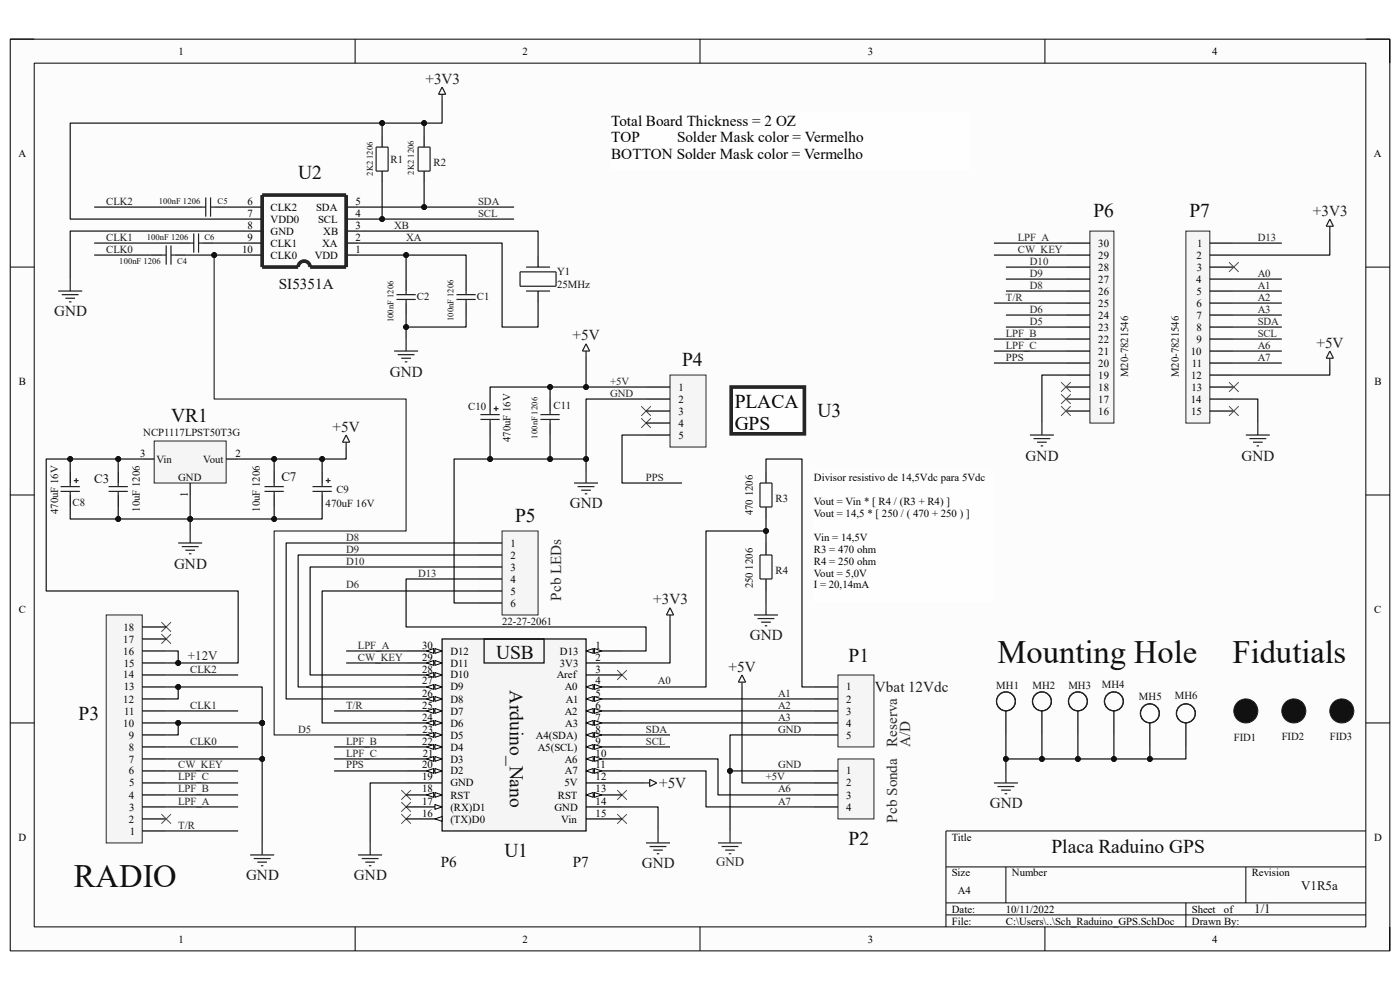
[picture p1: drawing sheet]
<svg xmlns="http://www.w3.org/2000/svg" width="297mm" height="210mm" viewBox="0 0 297 210" stroke-linecap="round" stroke-linejoin="round" font-family="sans-serif">
<path d="M2.2 8.3h292.7v193.4h-292.7z" fill-rule="evenodd" fill="#fcfcfc"/>
<path d="M2.2 8.3h292.7v193.4h-292.7z" fill="none" stroke="#000" stroke-width=".21"/>
<path d="M7.3 13.4h282.5v183.2h-282.5z" fill-rule="evenodd" fill="#fcfcfc"/>
<g fill="none" stroke="#000" stroke-width=".21">
<path d="M2.2 8.3h5.1M7.3 13.4h282.5v183.2h-282.5zM75.3 8.3v5.1M148.5 8.3v5.1M221.7 8.3v5.1M289.8 8.3h5.1v5.1M2.2 56.7h5.1M289.8 56.7h5.1M2.2 105h5.1M289.8 105h5.1M2.2 153.4h5.1M289.8 153.4h5.1"/>
<path d="M289.8 176.3h-89.1v20.3M75.3 196.6v5.1M148.5 196.6v5.1M200.7 183.9h89.1M200.7 191.5h89.1M200.7 194.1h89.1M213.4 183.9v7.6M221.7 196.6v5.1M251.6 191.5v5.1M264.3 183.9v7.6M294.9 196.6v5.1"/>
</g>
<path d="M129.7 23.8h76.1v12.2h-76.1z" fill-rule="evenodd" fill="#fefefe"/>
<path d="M129.7 23.8h76.1v12.2h-76.1z" fill="none" stroke="#fefefe" stroke-width=".21"/>
<path d="M152.3 178.8h5.1M153.1 179.6h3.6M154.9 176.3v2.5M153.8 180.3h2.1M154.6 181.1h.5" fill="none" stroke="#262626" stroke-width=".25"/>
<g fill="none" stroke="#1c1c1c" stroke-width=".25">
<path d="M93.8 18.5l.8 1.5h-1.6zM79.8 31.2h2.5v5.1h-2.5zM88.7 31.2h2.5v5.1h-2.5zM93.8 20v1M14.9 59.2v2.5M34.5 54.1h.8M35.3 52.1v4M36.3 52.1v4M36.3 54.1h.7M40.3 51.6h.8M41.1 49.5v4.1M42.1 49.5v4.1"/>
<path d="M42.1 51.6h.8M42.9 43.9h.8M43.7 41.9v4.1M44.7 41.9v4.1M44.7 43.9h.7M12.4 61.7h5M13.1 62.5h3.6M13.9 63.3h2M14.6 64h.6M83.6 74.5h5.1M84.1 62.5h4.1M84.1 63.5h4.1"/>
<path d="M84.4 75.2h3.5M85.1 76h2.1M85.9 76.8h.5M86.2 61.7v.8M86.2 63.5v.8M86.2 71.9v2.6M96.8 62.5h4.1M96.8 63.5h4.1M98.9 61.7v.8M98.9 63.5v.8M142.1 128.9l.8 1.6h-1.5zM142.1 130.5v1"/>
<path d="M157.4 143.2l.8 1.5h-1.6zM157.4 144.7v1M55.6 178.8v2.6M78.5 178.8v2.6M136.8 166.1h1M137.8 165.3l1.5 .8-1.5 .8zM53.1 181.4h5.1M53.8 182.1h3.6M54.6 182.9h2M55.4 183.7h.5M76 181.4h5.1M76.7 182.1h3.6"/>
<path d="M77.5 182.9h2M78.3 183.7h.5"/>
</g>
<g fill="none" stroke="#4c4c4c" stroke-width=".21">
<path d="M34.2 132l2.1 2M34.2 134.5l2.1 2.1M36.3 132l-2.1 2M36.3 134.5l-2.1 2.1M130.9 142.2l2.1 2M133 142.2l-2.1 2M85.1 170.2l2.1 2M85.1 167.6l2.1 2.1M85.1 172.7l2.1 2M87.2 170.2l-2.1 2M87.2 167.6l-2.1 2.1M87.2 172.7l-2.1 2"/>
<path d="M130.9 167.6l2.1 2.1M130.9 172.7l2.1 2M133 167.6l-2.1 2.1M133 172.7l-2.1 2"/>
</g>
<g fill="none" stroke="#000" stroke-width=".25">
<path d="M81.1 28.7v2.5M81.1 36.3v2.5M90 28.7v2.5M90 36.3v2.5M31.9 54.1h2.6M37 54.1h2.6M37.8 51.6h2.5M40.3 43.9h2.6M42.9 51.6h2.5M45.4 43.9h2.6M53.1 43.9h2.5M53.1 51.6h2.5"/>
<path d="M53.1 54.1h2.5M53.1 49h2.5M53.1 46.5h2.5M73.4 43.9h2.6M73.4 51.6h2.6M73.4 54.1h2.6M73.4 49h2.6M73.4 46.5h2.6M86.2 59.2v2.5M98.9 59.2v2.5M86.2 64.3v2.5M98.9 64.3v2.5"/>
</g>
<path d="M63.2 56.7h-7.6v-15.3h17.8v15.3h-7.6a1.27 1.27 0 0 0-1.3-1.3 1.27 1.27 0 0 0-1.2 1.3" fill="none" stroke="#1c1c1c" stroke-width=".76" stroke-linecap="butt"/>
<circle cx="264.3" cy="150.8" r="2.55" fill="#151515"/>
<circle cx="264.3" cy="150.8" r="2.55" fill="none" stroke="#1c1c1c" stroke-width=".21"/>
<circle cx="274.5" cy="150.8" r="2.55" fill="#151515"/>
<circle cx="274.5" cy="150.8" r="2.55" fill="none" stroke="#1c1c1c" stroke-width=".21"/>
<circle cx="284.7" cy="150.8" r="2.55" fill="#151515"/>
<circle cx="284.7" cy="150.8" r="2.55" fill="none" stroke="#1c1c1c" stroke-width=".21"/>
<path d="M32.7 93.6h15.3v8.9h-15.3z" fill-rule="evenodd" fill="#f5f5f5"/>
<path d="M32.7 93.6h15.3v8.9h-15.3z" fill="none" stroke="#262626" stroke-width=".21"/>
<path d="M25.1 99.9v2.6M30.2 97.4h2.5M48 97.4h2.5M58.2 99.9v2.6M25.1 105v2.6M40.3 102.5v2.5M58.2 105v2.6" fill="none" stroke="#000" stroke-width=".25"/>
<g fill="none" stroke="#1c1c1c" stroke-width=".25">
<path d="M124.3 72.9l.8 1.6h-1.5zM124.3 74.5v1M73.4 92.3l.8 1.5h-1.5zM73.4 93.8v1M124.3 99.9v2.6M23 103.2h4.1M23 104.2h4.1M25.1 102.5v.7M25.1 104.2v.8M37.8 115.2h5.1M38.6 116h3.5M39.3 116.7h2.1"/>
<path d="M40.1 117.5h.5M40.3 112.6v2.6M56.1 103.2h4.1M56.1 104.2h4.1M58.2 102.5v.7M58.2 104.2v.8M121.8 102.5h5.1M122.5 103.2h3.6M123.3 104h2M124.1 104.8h.5"/>
</g>
<path d="M155.1 82.1h15.6v9.9h-15.6z" fill-rule="evenodd" fill="#fefefe"/>
<path d="M155.1 82.1h15.6v9.9h-15.6z" fill="none" stroke="#1c1c1c" stroke-width=".76" stroke-linecap="butt"/>
<path d="M136 86.2l2.1 2M136 88.7l2.1 2.1M138.1 86.2l-2.1 2M138.1 88.7l-2.1 2.1" fill="none" stroke="#4c4c4c" stroke-width=".21"/>
<path d="M22.5 130.5h7.7v48.3h-7.7z" fill-rule="evenodd" fill="#f5f5f5"/>
<path d="M22.5 130.5h7.7v48.3h-7.7z" fill="none" stroke="#262626" stroke-width=".21"/>
<g fill="none" stroke="#000" stroke-width=".25">
<path d="M30.2 138.1h5.1M30.2 135.6h5.1M30.2 133h5.1M30.2 158.5h5.1M30.2 155.9h5.1M30.2 153.4h5.1M30.2 150.8h5.1M30.2 148.3h5.1M30.2 145.7h5.1M30.2 143.2h5.1M30.2 140.6h5.1M213.4 150.8v5.1"/>
<path d="M221 150.8v5.1M228.7 150.8v5.1M236.3 150.8v5.1M30.2 171.2h5.1M30.2 168.6h5.1M30.2 166.1h5.1M30.2 163.5h5.1M30.2 161h5.1M30.2 176.3h5.1M30.2 173.7h5.1"/>
</g>
<g fill="none" stroke="#1c1c1c" stroke-width=".25">
<path d="M210.9 166.1h5.1M211.6 166.9h3.6M212.4 167.6h2M213.1 168.4h.6M213.4 163.5v2.6"/>
<circle cx="213.4" cy="148.8" r="2"/>
<circle cx="221" cy="148.8" r="2"/>
<circle cx="228.7" cy="148.8" r="2"/>
<circle cx="236.3" cy="148.8" r="2"/>
</g>
<path d="M142.1 79.6h7.7v15.2h-7.7z" fill-rule="evenodd" fill="#f5f5f5"/>
<path d="M142.1 79.6h7.7v15.2h-7.7z" fill="none" stroke="#262626" stroke-width=".21"/>
<path d="M137.1 82.1h5M137.1 84.7h5M137.1 87.2h5M137.1 89.7h5M137.1 92.3h5" fill="none" stroke="#000" stroke-width=".25"/>
<path d="M93.8 135.6h30.5v40.7h-30.5z" fill-rule="evenodd" fill="#f5f5f5"/>
<path d="M93.8 135.6h30.5v40.7h-30.5zM124.3 138.1h7.7" fill="none" stroke="#000" stroke-width=".25"/>
<path d="M124.3 138.1l1.6-.5v1z" fill="#fbfbfb"/>
<path d="M124.3 138.1l1.6-.5v1z" fill="none" stroke="#000" stroke-width=".21"/>
<path d="M126.1 137.6l1.5 .5-1.5 .5z" fill="#fbfbfb"/>
<path d="M126.1 137.6l1.5 .5-1.5 .5z" fill="none" stroke="#000" stroke-width=".21"/>
<path d="M124.3 140.6h7.7M124.3 143.2h7.7M124.3 145.7h7.7" fill="none" stroke="#000" stroke-width=".25"/>
<path d="M124.3 145.7l1.6-.5v1z" fill="#fbfbfb"/>
<path d="M124.3 145.7l1.6-.5v1z" fill="none" stroke="#000" stroke-width=".21"/>
<path d="M126.1 145.2l1.5 .5-1.5 .5z" fill="#fbfbfb"/>
<path d="M126.1 145.2l1.5 .5-1.5 .5z" fill="none" stroke="#000" stroke-width=".21"/>
<path d="M124.3 148.3h7.7" fill="none" stroke="#000" stroke-width=".25"/>
<path d="M124.3 148.3l1.6-.5v1z" fill="#fbfbfb"/>
<path d="M124.3 148.3l1.6-.5v1z" fill="none" stroke="#000" stroke-width=".21"/>
<path d="M126.1 147.8l1.5 .5-1.5 .5z" fill="#fbfbfb"/>
<path d="M126.1 147.8l1.5 .5-1.5 .5z" fill="none" stroke="#000" stroke-width=".21"/>
<path d="M124.3 150.8h7.7" fill="none" stroke="#000" stroke-width=".25"/>
<path d="M124.3 150.8l1.6-.5v1z" fill="#fbfbfb"/>
<path d="M124.3 150.8l1.6-.5v1z" fill="none" stroke="#000" stroke-width=".21"/>
<path d="M126.1 150.3l1.5 .5-1.5 .5z" fill="#fbfbfb"/>
<path d="M126.1 150.3l1.5 .5-1.5 .5z" fill="none" stroke="#000" stroke-width=".21"/>
<path d="M124.3 153.4h7.7" fill="none" stroke="#000" stroke-width=".25"/>
<path d="M124.3 153.4l1.6-.5v1z" fill="#fbfbfb"/>
<path d="M124.3 153.4l1.6-.5v1z" fill="none" stroke="#000" stroke-width=".21"/>
<path d="M126.1 152.9l1.5 .5-1.5 .5z" fill="#fbfbfb"/>
<path d="M126.1 152.9l1.5 .5-1.5 .5z" fill="none" stroke="#000" stroke-width=".21"/>
<path d="M124.3 155.9h7.7" fill="none" stroke="#000" stroke-width=".25"/>
<path d="M124.3 155.9l1.6-.5v1z" fill="#fbfbfb"/>
<path d="M124.3 155.9l1.6-.5v1z" fill="none" stroke="#000" stroke-width=".21"/>
<path d="M126.1 155.4l1.5 .5-1.5 .5z" fill="#fbfbfb"/>
<path d="M126.1 155.4l1.5 .5-1.5 .5z" fill="none" stroke="#000" stroke-width=".21"/>
<path d="M124.3 158.5h7.7" fill="none" stroke="#000" stroke-width=".25"/>
<path d="M124.3 158.5l1.6-.6v1.1z" fill="#fbfbfb"/>
<path d="M124.3 158.5l1.6-.6v1.1z" fill="none" stroke="#000" stroke-width=".21"/>
<path d="M126.1 157.9l1.5 .6-1.5 .5z" fill="#fbfbfb"/>
<path d="M126.1 157.9l1.5 .6-1.5 .5z" fill="none" stroke="#000" stroke-width=".21"/>
<path d="M124.3 161h7.7" fill="none" stroke="#000" stroke-width=".25"/>
<path d="M124.3 161l1.6-.5v1z" fill="#fbfbfb"/>
<path d="M124.3 161l1.6-.5v1z" fill="none" stroke="#000" stroke-width=".21"/>
<path d="M126.1 160.5l1.5 .5-1.5 .5z" fill="#fbfbfb"/>
<path d="M126.1 160.5l1.5 .5-1.5 .5z" fill="none" stroke="#000" stroke-width=".21"/>
<path d="M124.3 163.5h7.7" fill="none" stroke="#000" stroke-width=".25"/>
<path d="M124.3 163.5l1.6-.5v1.1z" fill="#fbfbfb"/>
<path d="M124.3 163.5l1.6-.5v1.1z" fill="none" stroke="#000" stroke-width=".21"/>
<path d="M126.1 163l1.5 .5-1.5 .6z" fill="#fbfbfb"/>
<path d="M126.1 163l1.5 .5-1.5 .6z" fill="none" stroke="#000" stroke-width=".21"/>
<path d="M124.3 166.1h7.7M124.3 168.6h7.7" fill="none" stroke="#000" stroke-width=".25"/>
<path d="M124.3 168.6l1.6-.5v1z" fill="#fbfbfb"/>
<path d="M124.3 168.6l1.6-.5v1z" fill="none" stroke="#000" stroke-width=".21"/>
<path d="M126.1 168.1l1.5 .5-1.5 .5z" fill="#fbfbfb"/>
<path d="M126.1 168.1l1.5 .5-1.5 .5z" fill="none" stroke="#000" stroke-width=".21"/>
<path d="M86.2 173.7h7.6M124.3 171.2h7.7M124.3 173.7h7.7" fill="none" stroke="#000" stroke-width=".25"/>
<path d="M92.3 173.7l1.5-.5v1z" fill="#fbfbfb"/>
<path d="M92.3 173.7l1.5-.5v1z" fill="none" stroke="#000" stroke-width=".21"/>
<path d="M86.2 171.2h7.6" fill="none" stroke="#000" stroke-width=".25"/>
<path d="M92.3 170.7l1.5 .5-1.5 .5z" fill="#fbfbfb"/>
<path d="M92.3 170.7l1.5 .5-1.5 .5z" fill="none" stroke="#000" stroke-width=".21"/>
<path d="M86.2 168.6h7.6" fill="none" stroke="#000" stroke-width=".25"/>
<path d="M92.3 168.1l1.5 .5-1.5 .5z" fill="#fbfbfb"/>
<path d="M92.3 168.1l1.5 .5-1.5 .5z" fill="none" stroke="#000" stroke-width=".21"/>
<path d="M90.5 168.6l1.5-.5v1z" fill="#fbfbfb"/>
<path d="M90.5 168.6l1.5-.5v1z" fill="none" stroke="#000" stroke-width=".21"/>
<path d="M86.2 166.1h7.6M86.2 163.5h7.6" fill="none" stroke="#000" stroke-width=".25"/>
<path d="M92.3 163l1.5 .5-1.5 .6z" fill="#fbfbfb"/>
<path d="M92.3 163l1.5 .5-1.5 .6z" fill="none" stroke="#000" stroke-width=".21"/>
<path d="M90.5 163.5l1.5-.5v1.1z" fill="#fbfbfb"/>
<path d="M90.5 163.5l1.5-.5v1.1z" fill="none" stroke="#000" stroke-width=".21"/>
<path d="M86.2 161h7.6" fill="none" stroke="#000" stroke-width=".25"/>
<path d="M92.3 160.5l1.5 .5-1.5 .5z" fill="#fbfbfb"/>
<path d="M92.3 160.5l1.5 .5-1.5 .5z" fill="none" stroke="#000" stroke-width=".21"/>
<path d="M90.5 161l1.5-.5v1z" fill="#fbfbfb"/>
<path d="M90.5 161l1.5-.5v1z" fill="none" stroke="#000" stroke-width=".21"/>
<path d="M86.2 158.5h7.6" fill="none" stroke="#000" stroke-width=".25"/>
<path d="M92.3 157.9l1.5 .6-1.5 .5z" fill="#fbfbfb"/>
<path d="M92.3 157.9l1.5 .6-1.5 .5z" fill="none" stroke="#000" stroke-width=".21"/>
<path d="M90.5 158.5l1.5-.6v1.1z" fill="#fbfbfb"/>
<path d="M90.5 158.5l1.5-.6v1.1z" fill="none" stroke="#000" stroke-width=".21"/>
<path d="M86.2 155.9h7.6" fill="none" stroke="#000" stroke-width=".25"/>
<path d="M92.3 155.4l1.5 .5-1.5 .5z" fill="#fbfbfb"/>
<path d="M92.3 155.4l1.5 .5-1.5 .5z" fill="none" stroke="#000" stroke-width=".21"/>
<path d="M90.5 155.9l1.5-.5v1z" fill="#fbfbfb"/>
<path d="M90.5 155.9l1.5-.5v1z" fill="none" stroke="#000" stroke-width=".21"/>
<path d="M86.2 153.4h7.6" fill="none" stroke="#000" stroke-width=".25"/>
<path d="M92.3 152.9l1.5 .5-1.5 .5z" fill="#fbfbfb"/>
<path d="M92.3 152.9l1.5 .5-1.5 .5z" fill="none" stroke="#000" stroke-width=".21"/>
<path d="M90.5 153.4l1.5-.5v1z" fill="#fbfbfb"/>
<path d="M90.5 153.4l1.5-.5v1z" fill="none" stroke="#000" stroke-width=".21"/>
<path d="M86.2 150.8h7.6" fill="none" stroke="#000" stroke-width=".25"/>
<path d="M92.3 150.3l1.5 .5-1.5 .5z" fill="#fbfbfb"/>
<path d="M92.3 150.3l1.5 .5-1.5 .5z" fill="none" stroke="#000" stroke-width=".21"/>
<path d="M90.5 150.8l1.5-.5v1z" fill="#fbfbfb"/>
<path d="M90.5 150.8l1.5-.5v1z" fill="none" stroke="#000" stroke-width=".21"/>
<path d="M86.2 148.3h7.6" fill="none" stroke="#000" stroke-width=".25"/>
<path d="M92.3 147.8l1.5 .5-1.5 .5z" fill="#fbfbfb"/>
<path d="M92.3 147.8l1.5 .5-1.5 .5z" fill="none" stroke="#000" stroke-width=".21"/>
<path d="M90.5 148.3l1.5-.5v1z" fill="#fbfbfb"/>
<path d="M90.5 148.3l1.5-.5v1z" fill="none" stroke="#000" stroke-width=".21"/>
<path d="M86.2 145.7h7.6" fill="none" stroke="#000" stroke-width=".25"/>
<path d="M92.3 145.2l1.5 .5-1.5 .5z" fill="#fbfbfb"/>
<path d="M92.3 145.2l1.5 .5-1.5 .5z" fill="none" stroke="#000" stroke-width=".21"/>
<path d="M90.5 145.7l1.5-.5v1z" fill="#fbfbfb"/>
<path d="M90.5 145.7l1.5-.5v1z" fill="none" stroke="#000" stroke-width=".21"/>
<path d="M86.2 143.2h7.6" fill="none" stroke="#000" stroke-width=".25"/>
<path d="M92.3 142.7l1.5 .5-1.5 .5z" fill="#fbfbfb"/>
<path d="M92.3 142.7l1.5 .5-1.5 .5z" fill="none" stroke="#000" stroke-width=".21"/>
<path d="M90.5 143.2l1.5-.5v1z" fill="#fbfbfb"/>
<path d="M90.5 143.2l1.5-.5v1z" fill="none" stroke="#000" stroke-width=".21"/>
<path d="M86.2 140.6h7.6" fill="none" stroke="#000" stroke-width=".25"/>
<path d="M92.3 140.1l1.5 .5-1.5 .5z" fill="#fbfbfb"/>
<path d="M92.3 140.1l1.5 .5-1.5 .5z" fill="none" stroke="#000" stroke-width=".21"/>
<path d="M90.5 140.6l1.5-.5v1z" fill="#fbfbfb"/>
<path d="M90.5 140.6l1.5-.5v1z" fill="none" stroke="#000" stroke-width=".21"/>
<path d="M86.2 138.1h7.6" fill="none" stroke="#000" stroke-width=".25"/>
<path d="M92.3 137.6l1.5 .5-1.5 .5z" fill="#fbfbfb"/>
<path d="M92.3 137.6l1.5 .5-1.5 .5z" fill="none" stroke="#000" stroke-width=".21"/>
<path d="M90.5 138.1l1.5-.5v1z" fill="#fbfbfb"/>
<path d="M90.5 138.1l1.5-.5v1z" fill="none" stroke="#000" stroke-width=".21"/>
<path d="M102.7 135.6h12.7v5h-12.7z" fill="none" stroke="#000" stroke-width=".25"/>
<path d="M177.8 143.2h7.6v15.3h-7.6z" fill-rule="evenodd" fill="#f5f5f5"/>
<path d="M177.8 143.2h7.6v15.3h-7.6z" fill="none" stroke="#262626" stroke-width=".21"/>
<g fill="none" stroke="#000" stroke-width=".25">
<path d="M14.9 99.9v2.6M68.3 99.9v2.6M104 84.7v2.5M104 89.7v2.6M116.7 84.7v2.5M116.7 89.7v2.6M14.9 105v2.6M68.3 105v2.6M172.7 145.7h5.1M172.7 148.3h5.1M172.7 150.8h5.1M172.7 153.4h5.1"/>
<path d="M172.7 155.9h5.1"/>
</g>
<g fill="none" stroke="#1c1c1c" stroke-width=".25">
<path d="M101.9 88h4.1M101.9 89h4.1M104 87.2v.8M104 89v.7M104.7 86.7h1.1M105.2 86.2v1M114.7 88h4M114.7 89h4M116.7 87.2v.8M116.7 89v.7M12.9 103.2h4M12.9 104.2h4"/>
<path d="M14.9 102.5v.7M14.9 104.2v.8M15.7 102h1M16.2 101.4v1.1M66.3 103.2h4.1M66.3 104.2h4.1M68.3 102.5v.7M68.3 104.2v.8M69.1 102h1M69.6 101.4v1.1"/>
</g>
<path d="M177.8 161h7.6v12.7h-7.6z" fill-rule="evenodd" fill="#f5f5f5"/>
<path d="M177.8 161h7.6v12.7h-7.6z" fill="none" stroke="#262626" stroke-width=".21"/>
<path d="M243.9 153.4v5.1M251.6 153.4v5.1M172.7 163.5h5.1M172.7 166.1h5.1M172.7 168.6h5.1M172.7 171.2h5.1" fill="none" stroke="#000" stroke-width=".25"/>
<g fill="none" stroke="#1c1c1c" stroke-width=".25">
<circle cx="243.9" cy="151.3" r="2"/>
<circle cx="251.6" cy="151.3" r="2"/>
</g>
<path d="M34.2 172.7l2.1 2M36.3 172.7l-2.1 2" fill="none" stroke="#4c4c4c" stroke-width=".21"/>
<path d="M106.5 112.6h7.7v17.9h-7.7z" fill-rule="evenodd" fill="#f5f5f5"/>
<path d="M106.5 112.6h7.7v17.9h-7.7z" fill="none" stroke="#262626" stroke-width=".21"/>
<path d="M101.4 115.2h5.1M101.4 117.7h5.1M101.4 120.3h5.1M101.4 122.8h5.1M101.4 125.4h5.1M101.4 127.9h5.1" fill="none" stroke="#000" stroke-width=".25"/>
<path d="M137.1 178.8h5M137.8 179.6h3.6M139.6 176.3v2.5M138.6 180.3h2M139.4 181.1h.5" fill="none" stroke="#1c1c1c" stroke-width=".25"/>
<path d="M172.7 99.9h37.9v27.8h-37.9z" fill-rule="evenodd" fill="#fefefe"/>
<path d="M172.7 99.9h37.9v27.8h-37.9z" fill="none" stroke="#fefefe" stroke-width=".21"/>
<path d="M114.2 54.1v2.6M114.2 61.7v2.6M162.5 99.9v2.6M162.5 107.6v2.5M162.5 115.2v2.5M162.5 122.8v2.6" fill="none" stroke="#000" stroke-width=".25"/>
<path d="M110.3 57.7h7.7v3h-7.7zM111.6 56.7h5.1M111.6 61.7h5.1M161.2 102.5h2.6v5.1h-2.6zM161.2 117.7h2.6v5.1h-2.6zM160 130.5h5.1M160.7 131.2h3.6M161.5 132h2M162.3 132.8h.5M162.5 127.9v2.6" fill="none" stroke="#1c1c1c" stroke-width=".25"/>
<path d="M251.6 49h5.1v40.7h-5.1z" fill-rule="evenodd" fill="#f5f5f5"/>
<path d="M251.6 49h5.1v40.7h-5.1z" fill="none" stroke="#262626" stroke-width=".21"/>
<g fill="none" stroke="#000" stroke-width=".25">
<path d="M256.7 51.6h5.1M256.7 54.1h5.1M256.7 56.7h5.1M256.7 59.2h5.1M256.7 61.7h5.1M256.7 64.3h5.1M256.7 66.8h5.1M256.7 69.4h5.1M256.7 71.9h5.1M256.7 74.5h5.1M256.7 77h5.1M256.7 79.6h5.1"/>
<path d="M256.7 82.1h5.1M256.7 84.7h5.1M256.7 87.2h5.1"/>
</g>
<path d="M231.2 49h5.1v40.7h-5.1z" fill-rule="evenodd" fill="#f5f5f5"/>
<path d="M231.2 49h5.1v40.7h-5.1z" fill="none" stroke="#262626" stroke-width=".21"/>
<g fill="none" stroke="#000" stroke-width=".25">
<path d="M226.1 51.6h5.1M226.1 54.1h5.1M226.1 56.7h5.1M226.1 59.2h5.1M226.1 61.7h5.1M226.1 64.3h5.1M226.1 66.8h5.1M226.1 69.4h5.1M226.1 71.9h5.1M226.1 74.5h5.1M226.1 77h5.1M226.1 79.6h5.1"/>
<path d="M226.1 82.1h5.1M226.1 84.7h5.1M226.1 87.2h5.1"/>
</g>
<path d="M260.7 55.6l2.1 2.1M262.8 55.6l-2.1 2.1M225.1 86.2l2.1 2M225.1 83.6l2.1 2.1M225.1 81.1l2.1 2M227.2 86.2l-2.1 2M227.2 83.6l-2.1 2.1M227.2 81.1l-2.1 2M260.7 86.2l2.1 2M260.7 81.1l2.1 2M262.8 86.2l-2.1 2M262.8 81.1l-2.1 2" fill="none" stroke="#4c4c4c" stroke-width=".21"/>
<g fill="none" stroke="#1c1c1c" stroke-width=".25">
<path d="M282.1 46.5l.8 1.5h-1.5zM282.1 48v1M282.1 76v1M282.1 74.5l.8 1.5h-1.5zM218.5 92.3h5.1M219.3 93h3.5M220 93.8h2.1M220.8 94.6h.5M221 89.7v2.6M264.3 92.3h5.1M265.1 93h3.5M265.8 93.8h2.1"/>
<path d="M266.6 94.6h.5M266.8 89.7v2.6"/>
</g>
<path d="M228.7 155.9v5.1" fill="none" stroke="#0e0e0e" stroke-width=".25"/>
<circle cx="228.7" cy="161" r=".51" fill="#0e0e0e"/>
<circle cx="228.7" cy="161" r=".51" fill="none" stroke="#0e0e0e" stroke-width=".21"/>
<path d="M25.1 99.9v-2.5h-15.3v28h40.7v15.2h-15.2" fill="none" stroke="#0e0e0e" stroke-width=".25"/>
<circle cx="37.8" cy="140.6" r=".51" fill="#0e0e0e"/>
<circle cx="37.8" cy="140.6" r=".51" fill="none" stroke="#0e0e0e" stroke-width=".21"/>
<circle cx="14.9" cy="97.4" r=".51" fill="#0e0e0e"/>
<circle cx="14.9" cy="97.4" r=".51" fill="none" stroke="#0e0e0e" stroke-width=".21"/>
<circle cx="25.1" cy="97.4" r=".51" fill="#0e0e0e"/>
<circle cx="25.1" cy="97.4" r=".51" fill="none" stroke="#0e0e0e" stroke-width=".21"/>
<path d="M14.9 107.6v2.5h10.2" fill="none" stroke="#0e0e0e" stroke-width=".25"/>
<circle cx="25.1" cy="110.1" r=".51" fill="#0e0e0e"/>
<circle cx="25.1" cy="110.1" r=".51" fill="none" stroke="#0e0e0e" stroke-width=".21"/>
<path d="M90 28.7v-2.6h-75.1v20.4h38.2M53.1 49h-38.2v10.2" fill="none" stroke="#0e0e0e" stroke-width=".25"/>
<circle cx="81.1" cy="26.1" r=".51" fill="#0e0e0e"/>
<circle cx="81.1" cy="26.1" r=".51" fill="none" stroke="#0e0e0e" stroke-width=".21"/>
<circle cx="90" cy="26.1" r=".51" fill="#0e0e0e"/>
<circle cx="90" cy="26.1" r=".51" fill="none" stroke="#0e0e0e" stroke-width=".21"/>
<path d="M20 54.1h11.9M20 51.6h17.8M20 43.9h20.3M25.1 107.6v2.5h15.2" fill="none" stroke="#0e0e0e" stroke-width=".25"/>
<circle cx="40.3" cy="110.1" r=".51" fill="#0e0e0e"/>
<circle cx="40.3" cy="110.1" r=".51" fill="none" stroke="#0e0e0e" stroke-width=".21"/>
<circle cx="25.1" cy="110.1" r=".51" fill="#0e0e0e"/>
<circle cx="25.1" cy="110.1" r=".51" fill="none" stroke="#0e0e0e" stroke-width=".21"/>
<path d="M25.1 97.4h5.1" fill="none" stroke="#0e0e0e" stroke-width=".25"/>
<circle cx="25.1" cy="97.4" r=".51" fill="#0e0e0e"/>
<circle cx="25.1" cy="97.4" r=".51" fill="none" stroke="#0e0e0e" stroke-width=".21"/>
<path d="M35.3 171.2h15.2M35.3 168.6h15.2M35.3 166.1h15.2M35.3 163.5h15.2M35.3 161h20.3M35.3 176.3h15.2" fill="none" stroke="#0e0e0e" stroke-width=".25"/>
<circle cx="55.6" cy="161" r=".51" fill="#0e0e0e"/>
<circle cx="55.6" cy="161" r=".51" fill="none" stroke="#0e0e0e" stroke-width=".21"/>
<path d="M35.3 153.4h2.5v2.5h-2.5M35.3 158.5h15.2" fill="none" stroke="#0e0e0e" stroke-width=".25"/>
<circle cx="37.8" cy="153.4" r=".51" fill="#0e0e0e"/>
<circle cx="37.8" cy="153.4" r=".51" fill="none" stroke="#0e0e0e" stroke-width=".21"/>
<path d="M35.3 145.7h2.5v2.6h-2.5M35.3 150.8h15.2" fill="none" stroke="#0e0e0e" stroke-width=".25"/>
<circle cx="37.8" cy="145.7" r=".51" fill="#0e0e0e"/>
<circle cx="37.8" cy="145.7" r=".51" fill="none" stroke="#0e0e0e" stroke-width=".21"/>
<path d="M35.3 138.1h2.5v2.5M35.3 143.2h15.2" fill="none" stroke="#0e0e0e" stroke-width=".25"/>
<circle cx="37.8" cy="140.6" r=".51" fill="#0e0e0e"/>
<circle cx="37.8" cy="140.6" r=".51" fill="none" stroke="#0e0e0e" stroke-width=".21"/>
<path d="M37.8 153.4h17.8" fill="none" stroke="#0e0e0e" stroke-width=".25"/>
<circle cx="37.8" cy="153.4" r=".51" fill="#0e0e0e"/>
<circle cx="37.8" cy="153.4" r=".51" fill="none" stroke="#0e0e0e" stroke-width=".21"/>
<circle cx="55.6" cy="153.4" r=".51" fill="#0e0e0e"/>
<circle cx="55.6" cy="153.4" r=".51" fill="none" stroke="#0e0e0e" stroke-width=".21"/>
<path d="M37.8 145.7h17.8v7.7" fill="none" stroke="#0e0e0e" stroke-width=".25"/>
<circle cx="55.6" cy="153.4" r=".51" fill="#0e0e0e"/>
<circle cx="55.6" cy="153.4" r=".51" fill="none" stroke="#0e0e0e" stroke-width=".21"/>
<circle cx="37.8" cy="145.7" r=".51" fill="#0e0e0e"/>
<circle cx="37.8" cy="145.7" r=".51" fill="none" stroke="#0e0e0e" stroke-width=".21"/>
<path d="M39.6 54.1h13.5" fill="none" stroke="#0e0e0e" stroke-width=".25"/>
<circle cx="45.4" cy="54.1" r=".51" fill="#0e0e0e"/>
<circle cx="45.4" cy="54.1" r=".51" fill="none" stroke="#0e0e0e" stroke-width=".21"/>
<path d="M58.2 107.6v2.5h-17.9" fill="none" stroke="#0e0e0e" stroke-width=".25"/>
<circle cx="58.2" cy="110.1" r=".51" fill="#0e0e0e"/>
<circle cx="58.2" cy="110.1" r=".51" fill="none" stroke="#0e0e0e" stroke-width=".21"/>
<circle cx="40.3" cy="110.1" r=".51" fill="#0e0e0e"/>
<circle cx="40.3" cy="110.1" r=".51" fill="none" stroke="#0e0e0e" stroke-width=".21"/>
<path d="M45.4 54.1v30.6h40.8v27.9h-28v43.3h28" fill="none" stroke="#2e2e2e" stroke-width=".25"/>
<circle cx="45.4" cy="54.1" r=".51" fill="#0e0e0e"/>
<circle cx="45.4" cy="54.1" r=".51" fill="none" stroke="#0e0e0e" stroke-width=".21"/>
<path d="M45.4 51.6h7.7M48 43.9h5.1M73.4 94.8v2.6h-22.9" fill="none" stroke="#0e0e0e" stroke-width=".25"/>
<circle cx="58.2" cy="97.4" r=".51" fill="#0e0e0e"/>
<circle cx="58.2" cy="97.4" r=".51" fill="none" stroke="#0e0e0e" stroke-width=".21"/>
<circle cx="68.3" cy="97.4" r=".51" fill="#0e0e0e"/>
<circle cx="68.3" cy="97.4" r=".51" fill="none" stroke="#0e0e0e" stroke-width=".21"/>
<path d="M68.3 107.6v2.5h-10.1" fill="none" stroke="#0e0e0e" stroke-width=".25"/>
<circle cx="58.2" cy="110.1" r=".51" fill="#0e0e0e"/>
<circle cx="58.2" cy="110.1" r=".51" fill="none" stroke="#0e0e0e" stroke-width=".21"/>
<path d="M76 54.1h22.9v5.1M101.4 115.2h-40.7v33.1h25.5M101.4 117.7h-38.1v28h22.9M73.4 138.1h12.8M101.4 120.3h-35.6v22.9h20.4M101.4 125.4h-33.1v28h17.9M70.9 158.5h15.3M70.9 150.8h15.3M73.4 140.6h12.8M70.9 163.5h15.3M70.9 161h15.3" fill="none" stroke="#0e0e0e" stroke-width=".25"/>
<circle cx="86.2" cy="54.1" r=".51" fill="#0e0e0e"/>
<circle cx="86.2" cy="54.1" r=".51" fill="none" stroke="#0e0e0e" stroke-width=".21"/>
<path d="M76 51.6h30.5v17.8h7.7v-5.1M76 49h38.2v5.1M76 46.5h33.1" fill="none" stroke="#0e0e0e" stroke-width=".25"/>
<circle cx="81.1" cy="46.5" r=".51" fill="#0e0e0e"/>
<circle cx="81.1" cy="46.5" r=".51" fill="none" stroke="#0e0e0e" stroke-width=".21"/>
<path d="M76 43.9h33.1" fill="none" stroke="#0e0e0e" stroke-width=".25"/>
<circle cx="90" cy="43.9" r=".51" fill="#0e0e0e"/>
<circle cx="90" cy="43.9" r=".51" fill="none" stroke="#0e0e0e" stroke-width=".21"/>
<path d="M98.9 66.8v2.6h-12.7M101.4 122.8h-15.2v10.2h50.9v5.1h-5.1M86.2 166.1h-7.7v12.7" fill="none" stroke="#0e0e0e" stroke-width=".25"/>
<circle cx="86.2" cy="69.4" r=".51" fill="#0e0e0e"/>
<circle cx="86.2" cy="69.4" r=".51" fill="none" stroke="#0e0e0e" stroke-width=".21"/>
<path d="M93.8 21v5.1h-3.8" fill="none" stroke="#0e0e0e" stroke-width=".25"/>
<circle cx="90" cy="26.1" r=".51" fill="#0e0e0e"/>
<circle cx="90" cy="26.1" r=".51" fill="none" stroke="#0e0e0e" stroke-width=".21"/>
<path d="M104 97.4h-7.7v30.5h5.1" fill="none" stroke="#0e0e0e" stroke-width=".25"/>
<circle cx="104" cy="97.4" r=".51" fill="#0e0e0e"/>
<circle cx="104" cy="97.4" r=".51" fill="none" stroke="#0e0e0e" stroke-width=".21"/>
<path d="M104 92.3v5.1h20.3" fill="none" stroke="#0e0e0e" stroke-width=".25"/>
<circle cx="104" cy="97.4" r=".51" fill="#0e0e0e"/>
<circle cx="104" cy="97.4" r=".51" fill="none" stroke="#0e0e0e" stroke-width=".21"/>
<circle cx="116.7" cy="97.4" r=".51" fill="#0e0e0e"/>
<circle cx="116.7" cy="97.4" r=".51" fill="none" stroke="#0e0e0e" stroke-width=".21"/>
<circle cx="124.3" cy="97.4" r=".51" fill="#0e0e0e"/>
<circle cx="124.3" cy="97.4" r=".51" fill="none" stroke="#0e0e0e" stroke-width=".21"/>
<path d="M137.1 82.1h-33.1v2.6" fill="none" stroke="#0e0e0e" stroke-width=".25"/>
<circle cx="116.7" cy="82.1" r=".51" fill="#0e0e0e"/>
<circle cx="116.7" cy="82.1" r=".51" fill="none" stroke="#0e0e0e" stroke-width=".21"/>
<circle cx="124.3" cy="82.1" r=".51" fill="#0e0e0e"/>
<circle cx="124.3" cy="82.1" r=".51" fill="none" stroke="#0e0e0e" stroke-width=".21"/>
<path d="M137.1 84.7h-12.8v15.2" fill="none" stroke="#0e0e0e" stroke-width=".25"/>
<circle cx="124.3" cy="97.4" r=".51" fill="#0e0e0e"/>
<circle cx="124.3" cy="97.4" r=".51" fill="none" stroke="#0e0e0e" stroke-width=".21"/>
<path d="M162.5 112.6h-12.7v33.1h-17.8M132 158.5h10.1M132 155.9h10.1M132 153.4h40.7M132 150.8h40.7M132 148.3h40.7M132 171.2h7.6v5.1M132 163.5h17.8v7.7h22.9M132 161h20.3v7.6h20.4M132 166.1h4.8" fill="none" stroke="#0e0e0e" stroke-width=".25"/>
<circle cx="162.5" cy="112.6" r=".51" fill="#0e0e0e"/>
<circle cx="162.5" cy="112.6" r=".51" fill="none" stroke="#0e0e0e" stroke-width=".21"/>
<path d="M137.1 92.3h-5.1v10.2h12.7M142.1 131.5v9.1h-10.1M172.7 163.5h-17.8v12.8" fill="none" stroke="#0e0e0e" stroke-width=".25"/>
<circle cx="154.9" cy="163.5" r=".51" fill="#0e0e0e"/>
<circle cx="154.9" cy="163.5" r=".51" fill="none" stroke="#0e0e0e" stroke-width=".21"/>
<path d="M172.7 155.9h-17.8v7.6" fill="none" stroke="#0e0e0e" stroke-width=".25"/>
<circle cx="154.9" cy="163.5" r=".51" fill="#0e0e0e"/>
<circle cx="154.9" cy="163.5" r=".51" fill="none" stroke="#0e0e0e" stroke-width=".21"/>
<path d="M210.9 54.1h15.2M210.9 51.6h15.2M210.9 77h15.2M210.9 74.5h15.2M210.9 71.9h15.2M210.9 64.3h15.2M162.5 99.9v-2.5h7.6v48.3h2.6M157.4 145.7v20.4h15.3M213.4 155.9v5.1h22.9v-5.1" fill="none" stroke="#0e0e0e" stroke-width=".25"/>
<circle cx="213.4" cy="161" r=".51" fill="#0e0e0e"/>
<circle cx="213.4" cy="161" r=".51" fill="none" stroke="#0e0e0e" stroke-width=".21"/>
<circle cx="221" cy="161" r=".51" fill="#0e0e0e"/>
<circle cx="221" cy="161" r=".51" fill="none" stroke="#0e0e0e" stroke-width=".21"/>
<circle cx="228.7" cy="161" r=".51" fill="#0e0e0e"/>
<circle cx="228.7" cy="161" r=".51" fill="none" stroke="#0e0e0e" stroke-width=".21"/>
<circle cx="236.3" cy="161" r=".51" fill="#0e0e0e"/>
<circle cx="236.3" cy="161" r=".51" fill="none" stroke="#0e0e0e" stroke-width=".21"/>
<path d="M213.4 59.2h12.7M213.4 56.7h12.7M213.4 69.4h12.7M213.4 66.8h12.7M213.4 61.7h12.7M226.1 79.6h-5.1v10.1M251.6 158.5v2.5h-15.3" fill="none" stroke="#0e0e0e" stroke-width=".25"/>
<circle cx="236.3" cy="161" r=".51" fill="#0e0e0e"/>
<circle cx="236.3" cy="161" r=".51" fill="none" stroke="#0e0e0e" stroke-width=".21"/>
<circle cx="243.9" cy="161" r=".51" fill="#0e0e0e"/>
<circle cx="243.9" cy="161" r=".51" fill="none" stroke="#0e0e0e" stroke-width=".21"/>
<g fill="none" stroke="#0e0e0e" stroke-width=".25">
<path d="M261.8 59.2h10.1M261.8 51.6h10.1M282.1 49v5.1h-20.3M261.8 77h10.1M261.8 74.5h10.1M261.8 71.9h10.1M261.8 69.4h10.1M261.8 66.8h10.1M261.8 64.3h10.1M261.8 61.7h10.1M282.1 77v2.6h-20.3M14.9 97.4v2.5"/>
<path d="M261.8 84.7h5v5"/>
</g>
<circle cx="14.9" cy="97.4" r=".51" fill="#0e0e0e"/>
<circle cx="14.9" cy="97.4" r=".51" fill="none" stroke="#0e0e0e" stroke-width=".21"/>
<path d="M40.3 105v7.6" fill="none" stroke="#0e0e0e" stroke-width=".25"/>
<circle cx="40.3" cy="110.1" r=".51" fill="#0e0e0e"/>
<circle cx="40.3" cy="110.1" r=".51" fill="none" stroke="#0e0e0e" stroke-width=".21"/>
<path d="M55.6 153.4v25.4" fill="none" stroke="#0e0e0e" stroke-width=".25"/>
<circle cx="55.6" cy="161" r=".51" fill="#0e0e0e"/>
<circle cx="55.6" cy="161" r=".51" fill="none" stroke="#0e0e0e" stroke-width=".21"/>
<circle cx="55.6" cy="153.4" r=".51" fill="#0e0e0e"/>
<circle cx="55.6" cy="153.4" r=".51" fill="none" stroke="#0e0e0e" stroke-width=".21"/>
<path d="M58.2 97.4v2.5" fill="none" stroke="#0e0e0e" stroke-width=".25"/>
<circle cx="58.2" cy="97.4" r=".51" fill="#0e0e0e"/>
<circle cx="58.2" cy="97.4" r=".51" fill="none" stroke="#0e0e0e" stroke-width=".21"/>
<path d="M68.3 97.4v2.5" fill="none" stroke="#0e0e0e" stroke-width=".25"/>
<circle cx="68.3" cy="97.4" r=".51" fill="#0e0e0e"/>
<circle cx="68.3" cy="97.4" r=".51" fill="none" stroke="#0e0e0e" stroke-width=".21"/>
<path d="M81.1 38.8v7.7" fill="none" stroke="#0e0e0e" stroke-width=".25"/>
<circle cx="81.1" cy="46.5" r=".51" fill="#0e0e0e"/>
<circle cx="81.1" cy="46.5" r=".51" fill="none" stroke="#0e0e0e" stroke-width=".21"/>
<path d="M81.1 26.1v2.6" fill="none" stroke="#0e0e0e" stroke-width=".25"/>
<circle cx="81.1" cy="26.1" r=".51" fill="#0e0e0e"/>
<circle cx="81.1" cy="26.1" r=".51" fill="none" stroke="#0e0e0e" stroke-width=".21"/>
<path d="M86.2 66.8v5.1" fill="none" stroke="#0e0e0e" stroke-width=".25"/>
<circle cx="86.2" cy="69.4" r=".51" fill="#0e0e0e"/>
<circle cx="86.2" cy="69.4" r=".51" fill="none" stroke="#0e0e0e" stroke-width=".21"/>
<path d="M86.2 54.1v5.1" fill="none" stroke="#0e0e0e" stroke-width=".25"/>
<circle cx="86.2" cy="54.1" r=".51" fill="#0e0e0e"/>
<circle cx="86.2" cy="54.1" r=".51" fill="none" stroke="#0e0e0e" stroke-width=".21"/>
<path d="M90 38.8v5.1" fill="none" stroke="#0e0e0e" stroke-width=".25"/>
<circle cx="90" cy="43.9" r=".51" fill="#0e0e0e"/>
<circle cx="90" cy="43.9" r=".51" fill="none" stroke="#0e0e0e" stroke-width=".21"/>
<path d="M116.7 92.3v5.1" fill="none" stroke="#0e0e0e" stroke-width=".25"/>
<circle cx="116.7" cy="97.4" r=".51" fill="#0e0e0e"/>
<circle cx="116.7" cy="97.4" r=".51" fill="none" stroke="#0e0e0e" stroke-width=".21"/>
<path d="M116.7 82.1v2.6" fill="none" stroke="#0e0e0e" stroke-width=".25"/>
<circle cx="116.7" cy="82.1" r=".51" fill="#0e0e0e"/>
<circle cx="116.7" cy="82.1" r=".51" fill="none" stroke="#0e0e0e" stroke-width=".21"/>
<path d="M124.3 75.5v6.6" fill="none" stroke="#0e0e0e" stroke-width=".25"/>
<circle cx="124.3" cy="82.1" r=".51" fill="#0e0e0e"/>
<circle cx="124.3" cy="82.1" r=".51" fill="none" stroke="#0e0e0e" stroke-width=".21"/>
<path d="M162.5 110.1v5.1M162.5 125.4v2.5" fill="none" stroke="#0e0e0e" stroke-width=".25"/>
<circle cx="162.5" cy="112.6" r=".51" fill="#0e0e0e"/>
<circle cx="162.5" cy="112.6" r=".51" fill="none" stroke="#0e0e0e" stroke-width=".21"/>
<path d="M213.4 161v2.5" fill="none" stroke="#0e0e0e" stroke-width=".25"/>
<circle cx="213.4" cy="161" r=".51" fill="#0e0e0e"/>
<circle cx="213.4" cy="161" r=".51" fill="none" stroke="#0e0e0e" stroke-width=".21"/>
<path d="M221 155.9v5.1" fill="none" stroke="#0e0e0e" stroke-width=".25"/>
<circle cx="221" cy="161" r=".51" fill="#0e0e0e"/>
<circle cx="221" cy="161" r=".51" fill="none" stroke="#0e0e0e" stroke-width=".21"/>
<path d="M243.9 158.5v2.5" fill="none" stroke="#0e0e0e" stroke-width=".25"/>
<circle cx="243.9" cy="161" r=".51" fill="#0e0e0e"/>
<circle cx="243.9" cy="161" r=".51" fill="none" stroke="#0e0e0e" stroke-width=".21"/>
<g font-size="6.9" fill="#0e0e0e">
<text x="211.6" y="140.7">Mounting Hole</text>
<text x="261.5" y="140.7">Fidutials</text>
<text x="15.7" y="188.3">RADIO</text>
</g>
<g font-size="4.1" fill="#0e0e0e">
<text x="63.2" y="37.9">U2</text>
<text x="232" y="46.1">P6</text>
<text x="252.3" y="46.1">P7</text>
<text x="144.7" y="77.6">P4</text>
<text x="36.3" y="89.6">VR1</text>
<text x="173.4" y="88.6">U3</text>
<text x="109.3" y="110.7">P5</text>
<text x="105.2" y="139.7">USB</text>
<text x="180" y="140.5">P1</text>
<text x="108.2" y="146.5" transform="rotate(90 108.2 146.5)">Arduino_Nano</text>
<text x="16.7" y="152.7">P3</text>
<text x="180" y="179.2">P2</text>
<text x="107" y="181.7">U1</text>
<text x="223.1" y="181">Placa Raduino GPS</text>
</g>
<g font-size="4.1">
<text x="155.9" y="86.5">PLACA</text>
<text x="155.9" y="91.1">GPS</text>
</g>
<g font-size="3.2" fill="#1c1c1c">
<text x="90.3" y="17.8">+3V3</text>
<text x="278.6" y="45.8">+3V3</text>
<text x="11.5" y="67.1">GND</text>
<text x="121.5" y="72.2">+5V</text>
<text x="279.3" y="73.7">+5V</text>
<text x="82.7" y="79.9">GND</text>
<text x="70.6" y="91.6">+5V</text>
<text x="217.6" y="97.7">GND</text>
<text x="263.4" y="97.7">GND</text>
<text x="120.9" y="107.9">GND</text>
<text x="36.9" y="120.6">GND</text>
<text x="138.6" y="128.2">+3V3</text>
<text x="159.1" y="135.8">GND</text>
<text x="154.6" y="142.5">+5V</text>
<text x="185.6" y="146.8">Vbat 12Vdc</text>
<text x="139.8" y="167.2">+5V</text>
<text x="210" y="171.5">GND</text>
<text x="136.1" y="184.2">GND</text>
<text x="52.2" y="186.8">GND</text>
<text x="75.1" y="186.8">GND</text>
</g>
<g font-size="3.2">
<text x="129.7" y="26.7">Total Board Thickness = 2 OZ</text>
<text x="129.7" y="30.2">TOP</text>
<text x="129.7" y="33.8">BOTTON Solder Mask color = Vermelho</text>
<text x="143.7" y="30.2">Solder Mask color = Vermelho</text>
</g>
<g font-size="3.2" fill="#0e0e0e">
<text x="59.2" y="61.3">SI5351A</text>
<text x="93.5" y="184">P6</text>
<text x="121.5" y="184">P7</text>
</g>
<g font-size="3.2" fill="#2e2e2e">
<text x="119" y="127.4" transform="rotate(-90 119 127.4)">Pcb LEDs</text>
<text x="190.3" y="158.5" transform="rotate(-90 190.3 158.5)">Reserva</text>
<text x="193.1" y="158.5" transform="rotate(-90 193.1 158.5)">A/D</text>
<text x="190.3" y="174.5" transform="rotate(-90 190.3 174.5)">Pcb Sonda</text>
</g>
<g font-size="2.8" fill="#0e0e0e">
<text x="20" y="102.4">C3</text>
<text x="59.7" y="102.1">C7</text>
<text x="276" y="188.9">V1R5a</text>
<text x="266.1" y="193.7">1/1</text>
</g>
<g font-size="2.8" fill="#262626">
<text x="39.8" y="140">+12V</text>
<text x="151.9" y="183.8">GND</text>
</g>
<g font-size="2.3">
<text x="37.9" y="11.6">1</text>
<text x="110.9" y="11.6">2</text>
<text x="184.1" y="11.6">3</text>
<text x="257.2" y="11.6">4</text>
<text x="3.9" y="33.2">A</text>
<text x="291.5" y="33.2">A</text>
<text x="52.5" y="43.4">6</text>
<text x="52.5" y="46">7</text>
<text x="57.4" y="44.7">CLK2</text>
<text x="57.4" y="47.2">VDD0</text>
<text x="67.1" y="44.7">SDA</text>
<text x="67.5" y="47.2">SCL</text>
<text x="75.4" y="46">4</text>
<text x="75.4" y="43.4">5</text>
<text x="51.4" y="53.6">10</text>
<text x="52.5" y="48.5">8</text>
<text x="52.5" y="51.1">9</text>
<text x="57.4" y="49.8">GND</text>
<text x="57.4" y="52.3">CLK1</text>
<text x="68.3" y="52.3">XA</text>
<text x="68.6" y="49.8">XB</text>
<text x="75.4" y="53.6">1</text>
<text x="75.4" y="51.1">2</text>
<text x="75.4" y="48.5">3</text>
<text x="233" y="52.3">30</text>
<text x="254" y="52.3">1</text>
<text x="57.4" y="54.9">CLK0</text>
<text x="66.8" y="54.9">VDD</text>
<text x="233" y="54.9">29</text>
<text x="233" y="57.4">28</text>
<text x="233" y="59.9">27</text>
<text x="253.8" y="59.9">4</text>
<text x="253.8" y="54.9">2</text>
<text x="253.9" y="57.4">3</text>
<text x="233" y="62.5">26</text>
<text x="233" y="65.1">25</text>
<text x="253.8" y="65.1">6</text>
<text x="253.9" y="62.5">5</text>
<text x="233" y="67.6">24</text>
<text x="233" y="70.1">23</text>
<text x="253.8" y="67.6">7</text>
<text x="253.9" y="70.1">8</text>
<text x="233" y="72.7">22</text>
<text x="233" y="75.2">21</text>
<text x="233" y="77.8">20</text>
<text x="252.6" y="75.2">10</text>
<text x="252.9" y="77.8">11</text>
<text x="253.8" y="72.7">9</text>
<text x="4" y="81.6">B</text>
<text x="143.9" y="82.9">1</text>
<text x="233" y="80.3">19</text>
<text x="233" y="82.9">18</text>
<text x="252.7" y="80.3">12</text>
<text x="252.8" y="82.9">13</text>
<text x="291.6" y="81.6">B</text>
<text x="143.9" y="85.4">2</text>
<text x="143.9" y="88">3</text>
<text x="233" y="85.4">17</text>
<text x="233" y="88">16</text>
<text x="252.6" y="85.4">14</text>
<text x="252.7" y="88">15</text>
<text x="143.9" y="90.5">4</text>
<text x="143.9" y="93">5</text>
<text x="29.7" y="96.9">3</text>
<text x="50" y="96.9">2</text>
<text x="172.7" y="101.9">Divisor resistivo de 14,5Vdc para 5Vdc</text>
<text x="39.8" y="105.4" transform="rotate(-90 39.8 105.4)">1</text>
<text x="172.7" y="107.1">Vout = Vin * [ R4 / (R3 + R4) ]</text>
<text x="172.7" y="109.6">Vout = 14,5 * [ 250 / ( 470 + 250 ) ]</text>
<text x="108.3" y="116">1</text>
<text x="108.3" y="118.5">2</text>
<text x="172.7" y="114.7">Vin = 14,5V</text>
<text x="172.7" y="117.2">R3 = 470 ohm</text>
<text x="172.7" y="119.8">R4 = 250 ohm</text>
<text x="108.3" y="121">3</text>
<text x="108.3" y="123.6">4</text>
<text x="172.7" y="122.3">Vout = 5,0V</text>
<text x="172.7" y="124.8">I = 20,14mA</text>
<text x="4" y="130">C</text>
<text x="108.3" y="126.2">5</text>
<text x="108.3" y="128.7">6</text>
<text x="291.5" y="130">C</text>
<text x="26.2" y="136.3">17</text>
<text x="26.2" y="133.8">18</text>
<text x="89.5" y="137.6">30</text>
<text x="126.4" y="137.6">1</text>
<text x="26.2" y="143.9">14</text>
<text x="26.2" y="138.9">16</text>
<text x="26.2" y="141.4">15</text>
<text x="89.5" y="140.1">29</text>
<text x="89.6" y="142.7">28</text>
<text x="95.5" y="143.9">D10</text>
<text x="95.5" y="141.4">D11</text>
<text x="95.5" y="138.9">D12</text>
<text x="118.1" y="143.9">Aref</text>
<text x="118.8" y="138.9">D13</text>
<text x="118.8" y="141.4">3V3</text>
<text x="126.4" y="140.1">2</text>
<text x="126.4" y="142.7">3</text>
<text x="26.2" y="149.1">12</text>
<text x="26.2" y="146.5">13</text>
<text x="89.5" y="147.8">26</text>
<text x="89.5" y="145.2">27</text>
<text x="95.5" y="149.1">D8</text>
<text x="95.5" y="146.5">D9</text>
<text x="119.8" y="146.5">A0</text>
<text x="120" y="149.1">A1</text>
<text x="126.4" y="145.2">4</text>
<text x="126.4" y="147.8">5</text>
<text x="179.5" y="146.5">1</text>
<text x="179.5" y="149.1">2</text>
<text x="26.2" y="154.1">10</text>
<text x="26.4" y="151.6">11</text>
<text x="89.5" y="152.9">24</text>
<text x="89.6" y="150.3">25</text>
<text x="89.6" y="155.4">23</text>
<text x="95.5" y="154.1">D6</text>
<text x="95.5" y="151.6">D7</text>
<text x="119.8" y="151.6">A2</text>
<text x="119.9" y="154.1">A3</text>
<text x="126.4" y="150.3">6</text>
<text x="126.4" y="152.9">7</text>
<text x="126.4" y="155.4">8</text>
<text x="179.5" y="151.6">3</text>
<text x="179.5" y="154.1">4</text>
<text x="27.3" y="161.8">7</text>
<text x="27.3" y="156.7">9</text>
<text x="27.3" y="159.2">8</text>
<text x="89.5" y="157.9">22</text>
<text x="89.7" y="160.5">21</text>
<text x="95.5" y="161.8">D3</text>
<text x="95.5" y="159.2">D4</text>
<text x="95.5" y="156.7">D5</text>
<text x="113.7" y="156.7">A4(SDA)</text>
<text x="114.1" y="159.2">A5(SCL)</text>
<text x="119.8" y="161.8">A6</text>
<text x="126.4" y="157.9">9</text>
<text x="126.4" y="160.5">10</text>
<text x="179.5" y="156.7">5</text>
<text x="27.3" y="164.3">6</text>
<text x="27.4" y="166.8">5</text>
<text x="89.5" y="165.6">19</text>
<text x="89.5" y="163">20</text>
<text x="95.5" y="166.8">GND</text>
<text x="95.5" y="164.3">D2</text>
<text x="119.8" y="166.8">5V</text>
<text x="119.8" y="164.3">A7</text>
<text x="126.4" y="163">11</text>
<text x="126.4" y="165.6">12</text>
<text x="179.5" y="164.3">1</text>
<text x="179.5" y="166.8">2</text>
<text x="27.3" y="169.4">4</text>
<text x="27.4" y="172">3</text>
<text x="89.5" y="173.2">16</text>
<text x="89.5" y="170.7">17</text>
<text x="89.6" y="168.1">18</text>
<text x="95.5" y="172">(RX)D1</text>
<text x="95.5" y="169.4">RST</text>
<text x="117.6" y="172">GND</text>
<text x="118.4" y="169.4">RST</text>
<text x="126.4" y="168.1">13</text>
<text x="126.4" y="170.7">14</text>
<text x="126.4" y="173.2">15</text>
<text x="179.5" y="169.4">3</text>
<text x="179.5" y="172">4</text>
<text x="3.9" y="178.3">D</text>
<text x="27.3" y="174.5">2</text>
<text x="27.5" y="177">1</text>
<text x="95.5" y="174.5">(TX)D0</text>
<text x="119.1" y="174.5">Vin</text>
<text x="201.9" y="178.3">Title</text>
<text x="291.5" y="178.3">D</text>
<text x="201.9" y="185.9">Size</text>
<text x="214.7" y="185.9">Number</text>
<text x="265.5" y="185.9">Revision</text>
<text x="203.2" y="189.7">A4</text>
<text x="201.9" y="193.6">Date:</text>
<text x="201.9" y="196.1">File:</text>
<text x="213.4" y="193.6">10/11/2022</text>
<text x="213.4" y="196.1">C:\Users\..\Sch_Raduino_GPS.SchDoc</text>
<text x="252.9" y="193.6">Sheet</text>
<text x="252.9" y="196.1">Drawn By:</text>
<text x="259.7" y="193.6">of</text>
<text x="37.9" y="199.9">1</text>
<text x="110.9" y="199.9">2</text>
<text x="184.1" y="199.9">3</text>
<text x="257.2" y="199.9">4</text>
</g>
<g font-size="2.3" fill="#0e0e0e">
<text x="82.8" y="34.5">R1</text>
<text x="92" y="35.3">R2</text>
<text x="118.2" y="58.4">Y1</text>
<text x="88.4" y="63.5">C2</text>
<text x="101.2" y="63.5">C1</text>
<text x="118.2" y="61">25MHz</text>
<text x="239.4" y="80.1" transform="rotate(-90 239.4 80.1)">M20-7821546</text>
<text x="250.1" y="80.1" transform="rotate(-90 250.1 80.1)">M20-7821546</text>
<text x="99.4" y="87">C10</text>
<text x="117.4" y="86.7">C11</text>
<text x="30.4" y="92.5">NCP1117LPST50T3G</text>
<text x="108.3" y="93.8" transform="rotate(-90 108.3 93.8)">470uF 16V</text>
<text x="33.2" y="98.1">Vin</text>
<text x="37.8" y="101.9">GND</text>
<text x="43.1" y="98.1">Vout</text>
<text x="15.4" y="107.3">C8</text>
<text x="69.1" y="107.6">470uF 16V</text>
<text x="71.4" y="104.5">C9</text>
<text x="164.5" y="106.6">R3</text>
<text x="12.4" y="109.1" transform="rotate(-90 12.4 109.1)">470uF 16V</text>
<text x="29.7" y="108.6" transform="rotate(-90 29.7 108.6)">10uF 1206</text>
<text x="55.1" y="108.6" transform="rotate(-90 55.1 108.6)">10uF 1206</text>
<text x="159.7" y="109.3" transform="rotate(-90 159.7 109.3)">470 1206</text>
<text x="159.7" y="124.8" transform="rotate(-90 159.7 124.8)">250 1206</text>
<text x="164.5" y="121.8">R4</text>
<text x="106.5" y="132.5">22-27-2061</text>
<text x="211.4" y="146.3">MH1</text>
<text x="219" y="146.3">MH2</text>
<text x="226.7" y="146.3">MH3</text>
<text x="233.8" y="146">MH4</text>
<text x="241.6" y="148.5">MH5</text>
<text x="249.3" y="148.3">MH6</text>
<text x="261.7" y="157.2">FID1</text>
<text x="271.9" y="156.9">FID2</text>
<text x="282.1" y="156.9">FID3</text>
</g>
<g font-size="2.3" fill="#1c1c1c">
<text x="22.5" y="43.4">CLK2</text>
<text x="22.5" y="51.1">CLK1</text>
<text x="22.5" y="53.6">CLK0</text>
<text x="83.6" y="48.5">XB</text>
<text x="86.1" y="51.1">XA</text>
<text x="266.8" y="58.7">A0</text>
<text x="266.8" y="63.8">A2</text>
<text x="266.8" y="61.3">A1</text>
<text x="266.8" y="66.3">A3</text>
<text x="213.4" y="76.5">PPS</text>
<text x="266.8" y="74">A6</text>
<text x="266.8" y="76.5">A7</text>
<text x="137" y="101.9">PPS</text>
<text x="40.3" y="142.7">CLK2</text>
<text x="139.6" y="145.2">A0</text>
<text x="165.1" y="147.8">A1</text>
<text x="40.3" y="150.3">CLK1</text>
<text x="165.1" y="150.3">A2</text>
<text x="165.1" y="152.9">A3</text>
<text x="165.1" y="155.4">GND</text>
<text x="40.3" y="157.9">CLK0</text>
<text x="73.4" y="163">PPS</text>
<text x="162.5" y="165.6">+5V</text>
<text x="165.1" y="163">GND</text>
<text x="165.1" y="168.1">A6</text>
<text x="165.1" y="170.7">A7</text>
</g>
<g font-size="2.3" fill="#2e2e2e">
<text x="101.4" y="46">SCL</text>
<text x="266.8" y="71.4">SCL</text>
<text x="137" y="157.9">SCL</text>
</g>
<g font-size="2.3" fill="#262626">
<text x="101.4" y="43.4">SDA</text>
<text x="215.9" y="51.1">LPF_A</text>
<text x="215.9" y="53.6">CW_KEY</text>
<text x="266.8" y="51.1">D13</text>
<text x="218.5" y="56.1">D10</text>
<text x="218.5" y="58.7">D9</text>
<text x="213.4" y="63.8">T/R</text>
<text x="218.5" y="61.3">D8</text>
<text x="213.4" y="71.4">LPF_B</text>
<text x="218.5" y="66.3">D6</text>
<text x="218.5" y="68.9">D5</text>
<text x="266.8" y="68.9">SDA</text>
<text x="213.4" y="74">LPF_C</text>
<text x="129.4" y="81.6">+5V</text>
<text x="129.4" y="84.2">GND</text>
<text x="73.4" y="119.8">D10</text>
<text x="73.4" y="117.2">D9</text>
<text x="73.4" y="114.7">D8</text>
<text x="73.4" y="124.8">D6</text>
<text x="88.7" y="122.3">D13</text>
<text x="75.9" y="137.6">LPF_A</text>
<text x="75.9" y="140.1">CW_KEY</text>
<text x="63.2" y="155.4">D5</text>
<text x="73.4" y="150.3">T/R</text>
<text x="137" y="155.4">SDA</text>
<text x="73.4" y="160.5">LPF_C</text>
<text x="73.4" y="157.9">LPF_B</text>
<text x="37.8" y="165.6">LPF_C</text>
<text x="37.8" y="163">CW_KEY</text>
<text x="37.8" y="168.1">LPF_B</text>
<text x="37.8" y="170.7">LPF_A</text>
<text x="37.8" y="175.8">T/R</text>
</g>
<g font-size="1.8" fill="#0e0e0e">
<text x="79.1" y="37.3" transform="rotate(-90 79.1 37.3)">2K2 1206</text>
<text x="87.8" y="37" transform="rotate(-90 87.8 37)">2K2 1206</text>
<text x="33.7" y="43.3">100nF 1206</text>
<text x="46.2" y="43.3">C5</text>
<text x="31.2" y="50.9">100nF 1206</text>
<text x="43.4" y="50.9">C6</text>
<text x="25.3" y="56">100nF 1206</text>
<text x="37.6" y="56">C4</text>
<text x="83.5" y="68.4" transform="rotate(-90 83.5 68.4)">100nF 1206</text>
<text x="96.2" y="68.1" transform="rotate(-90 96.2 68.1)">100nF 1206</text>
<text x="114" y="93" transform="rotate(-90 114 93)">100nF 1206</text>
</g>
</svg>
